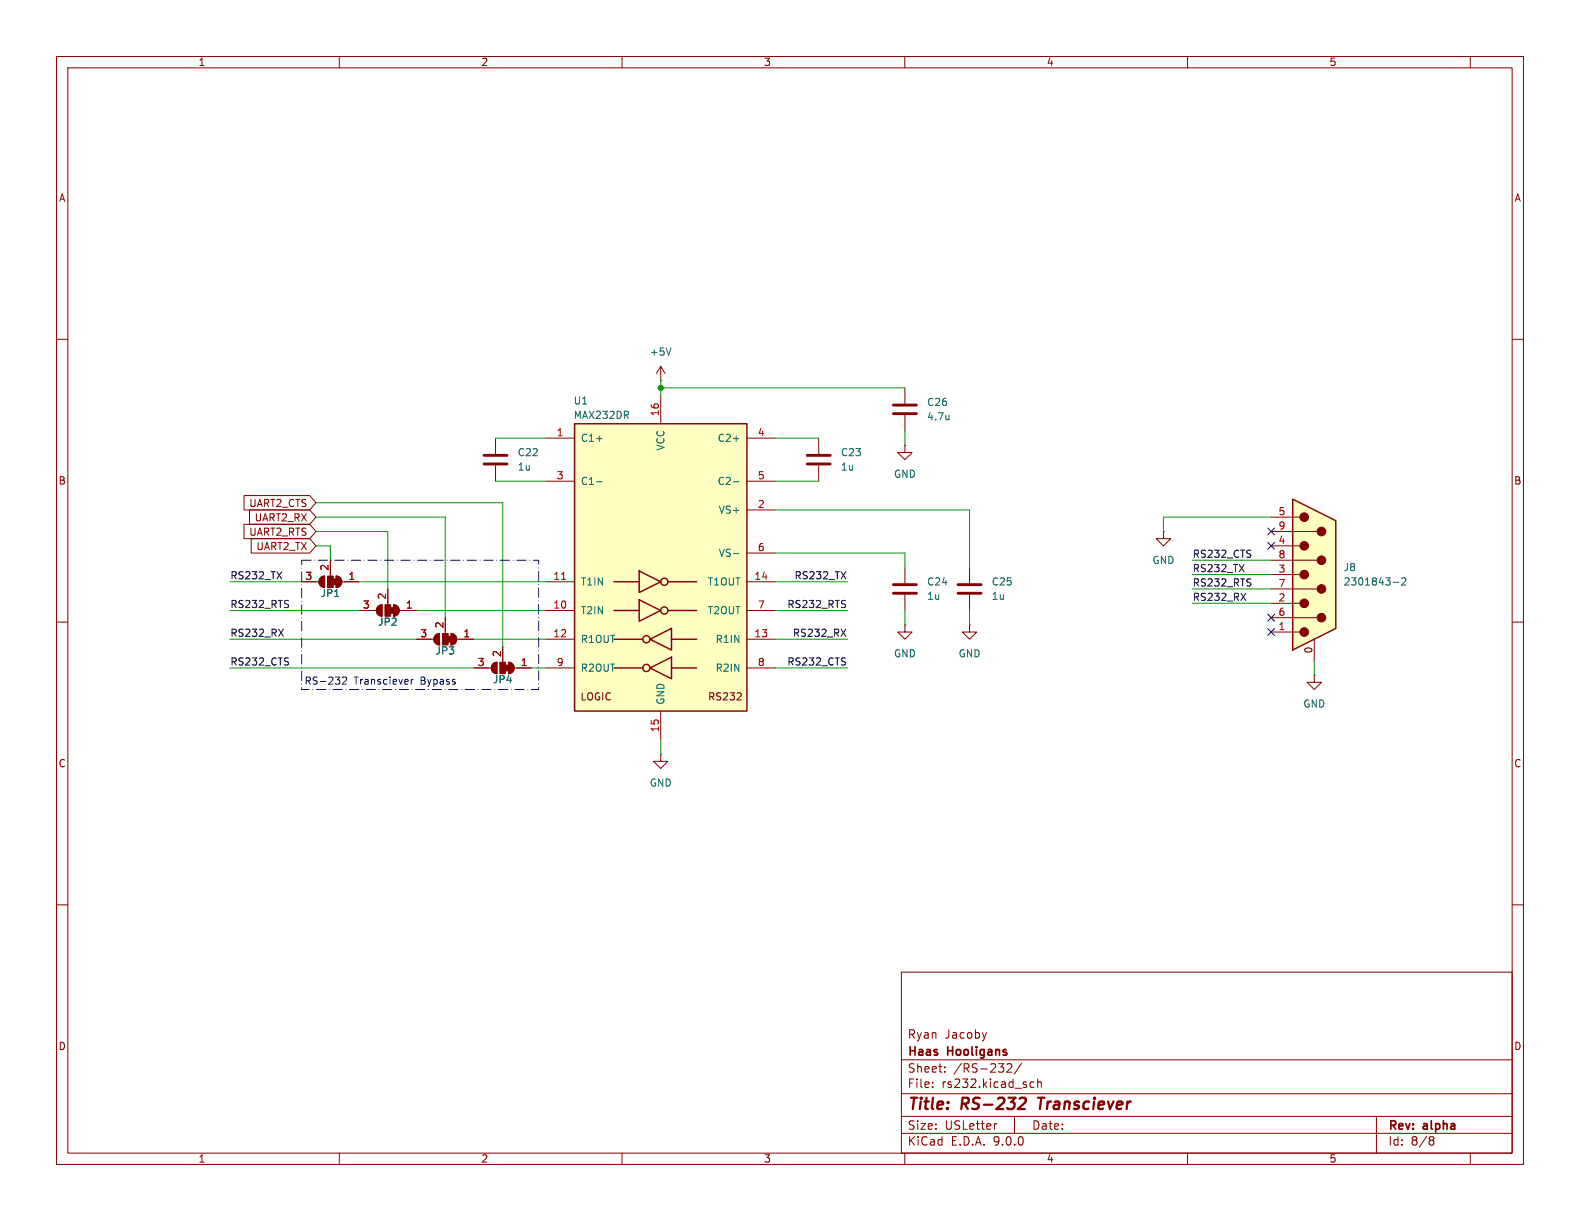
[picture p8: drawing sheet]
<svg xmlns="http://www.w3.org/2000/svg" width="279mm" height="216mm" viewBox="0 0 279 216" stroke-linecap="round" stroke-linejoin="round" font-family="sans-serif">
<g fill="none" stroke="#840000" stroke-width=".18">
<path d="M10 10h259.4v195.9h-259.4zM12 12h255.4v191.9h-255.4zM60 10v2M110 10v2M160 10v2M210 10v2M260 10v2M10 60h2M267.4 60h2M10 110h2M267.4 110h2M116.8 133.4v1.2h1.3l-1.3 1.3-1.2-1.3h1.2"/>
<path d="M116.8 133.4h.1M10 160h2M159.4 171.9h108v32h-108zM267.4 160h2M159.4 197.4h108M159.4 193.4h108M159.4 187.4h108M164.9 192.1v.2M164.9 191.4v.1M167.1 189.4v.2M167.1 188.7v.1M174.4 182.6l-.3 1"/>
<path d="M176.3 198.7l-.3 .1M178.3 188.1l.5 .1 .1 .3-.9 1.1h.9M179.4 197.4v3M180.6 188l-1.2 1.9M182.1 192l.3 .3 .5-.1M182.9 191.4l-.5-.1-.3 .3M183.5 191.4l.2-.1 .4 .1v.9M183.5 190.8v1.5M243.4 197.4v6.5M60 203.9v2M110 203.9v2M159.4 200.4h108"/>
<path d="M160 203.9v2M210 203.9v2M253 201.6h.3M253.3 201.6l.2 .2 .1 .4-.2 .2-.4 .1M253.6 201.3l-.3 .3M260 203.9v2"/>
</g>
<path d="M180.4 194.2l.7-.1a.45 .45 0 0 1 .3 .6l-.1 .3-1.3 1.1h1.2M183.6 194.1h1.1M184.1 194.1l-.2 2" fill="none" stroke="#840000" stroke-width=".4"/>
<path d="M228.6 88.3l7.6 3.8v19l-7.6 3.8z" fill="#ffffc2"/>
<g fill="none" stroke="#840000" stroke-width=".18">
<path d="M87.6 77.5v2.8M116.8 67.3h.1M116.8 64.8l-.7 1.2M116.8 64.8l.8 1.2M116.8 64.8v2.5M144.8 77.5v2.8M160 78.7v1.3h1.3l-1.3 1.3-1.3-1.3h1.3M160 78.7h.1M160 68.6v2.8M160 73.4v2.8M58.4 99.1v2.8M87.6 82.3v2.8"/>
<path d="M144.8 82.3v2.8M205.7 94v1.3h1.3l-1.3 1.2-1.2-1.2h1.2M205.7 94h.1M224.8 91.4h5.1M224.8 94h8.1M224.8 96.5h5.1M224.8 99.1h8.1M53.3 102.9h3.1M56.7 102.2l.7-.3v2a1.02 1.02 0 0 1-.9-.6 1.02 1.02 0 0 1 .2-1.1zM59.4 101.9a1.02 1.02 0 0 1 1 1 1.02 1.02 0 0 1-1 1zM60.5 102.9h3M63.5 108h3"/>
<path d="M66.8 107.2l.8-.3v2.1a1.02 1.02 0 0 1-1-.7 1.02 1.02 0 0 1 .2-1.1zM68.6 104.1v2.8M69.6 106.9a1.02 1.02 0 0 1 1 1.1 1.02 1.02 0 0 1-1 1zM70.6 108h3.1M73.7 113h3M77 112.3l.7-.3v2a1.02 1.02 0 0 1-.9-.6 1.02 1.02 0 0 1 .2-1.1zM78.7 109.2v2.8M79.8 112a1.02 1.02 0 0 1 1 1 1.02 1.02 0 0 1-1 1zM80.8 113h3M83.8 118.1h3.1M87.2 117.4l.7-.3v2a1.02 1.02 0 0 1-.9-.6 1.02 1.02 0 0 1 .2-1.1zM88.9 114.3v2.8"/>
<path d="M89.9 117.1a1.02 1.02 0 0 1 1 1 1.02 1.02 0 0 1-1 1zM90.9 118.1h3.1M160 100.3v2.8M160 105.2v2.8M224.8 101.6h5.1M224.8 104.1h8.1M224.8 106.7h5.1M224.8 109.2h8.1M224.8 111.8h5.1M232.4 113v3.8"/>
</g>
<path d="M228.6 88.3l7.6 3.8v19l-7.6 3.8z" fill="none" stroke="#840000" stroke-width=".25"/>
<g fill="#840000" stroke="#840000" stroke-width=".18">
<path d="M69.1 107.4h.5v1.1h-.5z"/>
<path d="M69.6 106.9a1.02 1.02 0 0 1 1 1.1 1.02 1.02 0 0 1-1 1z"/>
<path d="M68.1 106.9h1v2.1h-1z"/>
<path d="M66.8 107.2l.8-.3v2.1a1.02 1.02 0 0 1-1-.7 1.02 1.02 0 0 1 .2-1.1z"/>
<path d="M58.9 102.4h.5v1h-.5z"/>
<path d="M59.4 101.9a1.02 1.02 0 0 1 1 1 1.02 1.02 0 0 1-1 1z"/>
<path d="M57.9 101.9h1v2h-1z"/>
<path d="M56.7 102.2l.7-.3v2a1.02 1.02 0 0 1-.9-.6 1.02 1.02 0 0 1 .2-1.1z"/>
<path d="M79.2 112.5h.6v1h-.6z"/>
<path d="M79.8 112a1.02 1.02 0 0 1 1 1 1.02 1.02 0 0 1-1 1z"/>
<path d="M78.2 112h1v2h-1z"/>
<path d="M77 112.3l.7-.3v2a1.02 1.02 0 0 1-.9-.6 1.02 1.02 0 0 1 .2-1.1z"/>
<path d="M89.4 117.6h.5v1h-.5z"/>
<path d="M89.9 117.1a1.02 1.02 0 0 1 1 1 1.02 1.02 0 0 1-1 1z"/>
<path d="M88.4 117.1h1v2h-1z"/>
<path d="M87.2 117.4l.7-.3v2a1.02 1.02 0 0 1-.9-.6 1.02 1.02 0 0 1 .2-1.1z"/>
<circle cx="230.6" cy="91.4" r=".76"/>
<circle cx="230.6" cy="96.5" r=".76"/>
<circle cx="230.6" cy="101.6" r=".76"/>
<circle cx="230.6" cy="106.7" r=".76"/>
<circle cx="230.6" cy="111.8" r=".76"/>
<circle cx="233.7" cy="94" r=".76"/>
<circle cx="233.7" cy="99.1" r=".76"/>
<circle cx="233.7" cy="104.1" r=".76"/>
<circle cx="233.7" cy="109.2" r=".76"/>
</g>
<path d="M118.7 61.5l-.5 1.3M167.8 73.4v.8M167.8 74.1v.1M246.4 103h.9M247.9 102.3l.5-.1 .2 .3-.8 .9h.8" fill="none" stroke="#006464" stroke-width=".18"/>
<path d="M158 71.6h4.1M158 73.2h4.1M85.6 80.5h4.1M85.6 82h4.1M142.7 80.5h4.1M142.7 82h4.1M158 103.4h4.1M158 104.9h4.1" fill="none" stroke="#840000" stroke-width=".51"/>
<path d="M101.6 74.9h30.5v50.8h-30.5z" fill="#ffffc2"/>
<g fill="none" stroke="#840000" stroke-width=".25">
<path d="M101.6 74.9h30.5v50.8h-30.5zM108.6 102.9h4.4M108.6 108h4.4M108.6 113h5.1M108.6 118.1h5.1M113 101l3.8 1.9-3.8 1.9zM113 106l3.8 2-3.8 1.9zM114.9 113l3.8-1.9v3.8zM114.9 118.1l3.8-1.9v3.8zM118.1 102.9h5.1M118.1 108h5.1M118.7 113h4.5"/>
<path d="M118.7 118.1h4.5"/>
<circle cx="114.3" cy="113" r=".63"/>
<circle cx="114.3" cy="118.1" r=".63"/>
<circle cx="117.5" cy="107.9" r=".63"/>
<circle cx="117.5" cy="102.9" r=".63"/>
</g>
<g fill="none" stroke="#840000" stroke-width=".18">
<path d="M96.5 77.5h5.1M116.8 69.9v5M132.1 77.5h5.1M43.2 92.7h11.6l1.1 1.3-1.1 1.3h-11.6zM43.2 87.6h11.6l1.1 1.3-1.1 1.3h-11.6zM44.1 90.2h10.7l1.1 1.2-1.1 1.3h-10.7zM44.4 95.2h10.4l1.1 1.3-1.1 1.3h-10.4zM58.4 99.1v2.5M96.5 85.1h5.1M132.1 85.1h5.1M132.1 90.2h5.1M132.1 97.8h5.1"/>
<path d="M53.3 102.9h2.6M61 102.9h2.5M63.5 108h2.5M68.6 104.1v2.6M71.1 108h2.6M73.7 113h2.5M78.7 109.2v2.6M81.3 113h2.5M83.8 118.1h2.6M88.9 114.3v2.5M91.4 118.1h2.6M96.5 102.9h5.1"/>
<path d="M96.5 108h5.1M96.5 113h5.1M96.5 118.1h5.1M132.1 102.9h5.1M132.1 108h5.1M132.1 113h5.1M132.1 118.1h5.1M160 110.5v1.3h1.3l-1.3 1.2-1.3-1.2h1.3M160 110.5h.1M171.4 110.5v1.3h1.3l-1.3 1.2-1.2-1.2h1.2M171.4 110.5h.1M171.4 100.3v2.8"/>
<path d="M171.4 105.2v2.8M232.4 119.4v1.3h1.3l-1.3 1.2-1.3-1.2h1.3M232.4 119.4h.1M116.8 125.7v5.1M130.3 123.8h.8M131 122.6v.4"/>
</g>
<path d="M105.5 77.6h1M129.7 77.6h1M105.5 85.2h1M129.7 85.2h1M129.7 97.9h1" fill="none" stroke="#006464" stroke-width=".18"/>
<path d="M99.3 102.5h.7" fill="none" stroke="#a90000" stroke-width=".18"/>
<path d="M169.4 103.4h4.1M169.4 104.9h4.1" fill="none" stroke="#840000" stroke-width=".51"/>
<path d="M49.3 111.2l.8 1.3M50.1 111.2l-.8 1.3M148.7 111.2l.9 1.3M149.6 111.2l-.9 1.3M219.4 104.9l.9 1.3M220.3 104.9l-.9 1.3" fill="none" stroke="#0f0f0f" stroke-width=".18"/>
<g fill="none" stroke="#009600" stroke-width=".18">
<path d="M87.6 77.5h8.9M116.8 68.6h43.2M116.8 67.3v2.6M137.2 77.5h7.6M160 76.2v2.5M55.9 94h12.7v10.1M55.9 96.5h2.5v2.6M55.9 88.9h33v25.4M55.9 91.4h22.8v17.8M87.6 85.1h8.9M137.2 90.2h34.2v10.1M137.2 97.8h22.8v2.5"/>
<path d="M137.2 85.1h7.6M210.8 99.1h14M224.8 91.4h-19.1v2.6M40.6 108h22.9M40.6 118.1h43.2M40.6 102.9h12.7M40.6 113h33.1M63.5 102.9h33M73.7 108h22.8M83.8 113h12.7M94 118.1h2.5M137.2 108h12.7"/>
<path d="M137.2 118.1h12.7M137.2 102.9h12.7M137.2 113h12.7M160 108v2.5M171.4 108v2.5M210.8 106.7h14M210.8 104.1h14M210.8 101.6h14M232.4 116.8v2.6M116.8 130.8v2.6"/>
</g>
<path d="M224.2 95.9l1.2 1.2M224.2 93.4l1.2 1.2M225.4 95.9l-1.2 1.2M225.4 93.4l-1.2 1.2M224.2 111.2l1.2 1.2M224.2 108.6l1.2 1.2M225.4 111.2l-1.2 1.2M225.4 108.6l-1.2 1.2" fill="none" stroke="#000084" stroke-width=".18"/>
<path d="M60.6 119.8l.5-.1 .2 .4-.8 .9h.8M72.7 120.1v.9M73.1 120.1l-.4 .3" fill="none" stroke="#0000c2" stroke-width=".18"/>
<path d="M53.3 99.1h41.9v22.8h-41.9z" fill="none" stroke="#0000c2" stroke-width=".18" stroke-dasharray="1.7 .6 0 .6"/>
<circle cx="116.8" cy="68.6" r=".46" fill="#009600" stroke="#009600" stroke-width=".18"/>
<g font-size="2.8" fill="#840000">
<text x="160.4" y="196.8">Title:</text>
<text x="170.1" y="196.8">RS-232</text>
<text x="184.5" y="196.8">Transciever</text>
</g>
<g font-size="2.1" fill="#840000">
<text x="160.4" y="183.9">Ryan</text>
<text x="167.1" y="183.9">Jacoby</text>
<text x="160.4" y="189.9">Sheet:</text>
<text x="160.4" y="187.1">Haas</text>
<text x="167.6" y="187.1">Hooligans</text>
<text x="168.6" y="189.9">/RS-232/</text>
<text x="160.4" y="192.6">File:</text>
<text x="166.5" y="192.6">rs232.kicad_sch</text>
<text x="160.4" y="202.8">KiCad</text>
<text x="160.4" y="200">Size:</text>
<text x="167.1" y="200">USLetter</text>
<text x="168.1" y="202.8">E.D.A.</text>
<text x="175.7" y="202.8">9.0.0</text>
<text x="182.4" y="200">Date:</text>
<text x="245.4" y="200.2">Rev:</text>
<text x="245.4" y="202.8">Id:</text>
<text x="249.5" y="202.8">8/8</text>
<text x="251.8" y="200.2">alpha</text>
</g>
<g font-size="1.8" fill="#840000">
<text x="35" y="11.9">1</text>
<text x="85" y="11.9">2</text>
<text x="135" y="11.9">3</text>
<text x="185" y="11.9">4</text>
<text x="235" y="11.9">5</text>
<text x="10.3" y="35.9">A</text>
<text x="267.7" y="35.9">A</text>
<text x="10.3" y="85.9">B</text>
<text x="44" y="89.9">UART2_CTS</text>
<text x="267.7" y="85.9">B</text>
<text x="44" y="94.9">UART2_RTS</text>
<text x="44.9" y="92.4">UART2_RX</text>
<text x="45.2" y="97.5">UART2_TX</text>
<text x="102.6" y="124.1">LOGIC</text>
<text x="125.1" y="124.1">RS232</text>
<text x="10.3" y="135.9">C</text>
<text x="267.7" y="135.9">C</text>
<text x="10.3" y="185.9">D</text>
<text x="267.7" y="185.9">D</text>
<text x="35" y="205.8">1</text>
<text x="85" y="205.8">2</text>
<text x="135" y="205.8">3</text>
<text x="185" y="205.8">4</text>
<text x="235" y="205.8">5</text>
</g>
<g font-size="1.8" fill="#006464">
<text x="114.8" y="63.1">+5V</text>
<text x="101.4" y="71.7">U1</text>
<text x="163.8" y="72">C26</text>
<text x="101.4" y="74.3">MAX232DR</text>
<text x="163.8" y="74.5">4.7u</text>
<text x="91.4" y="83.4">1u</text>
<text x="91.4" y="80.9">C22</text>
<text x="102.6" y="78.3">C1+</text>
<text x="117.7" y="79.8" transform="rotate(-90 117.7 79.8)">VCC</text>
<text x="126.8" y="78.3">C2+</text>
<text x="148.6" y="83.4">1u</text>
<text x="148.6" y="80.9">C23</text>
<text x="102.6" y="86">C1-</text>
<text x="126.8" y="86">C2-</text>
<text x="158" y="84.7">GND</text>
<text x="127" y="91">VS+</text>
<text x="127" y="98.7">VS-</text>
<text x="203.7" y="99.9">GND</text>
<text x="237.5" y="101.2">J8</text>
<text x="56.6" y="105.8">JP1</text>
<text x="102.6" y="103.7">T1IN</text>
<text x="125.1" y="103.7">T1OUT</text>
<text x="163.8" y="106.3">1u</text>
<text x="163.8" y="103.7">C24</text>
<text x="175.3" y="106.3">1u</text>
<text x="175.3" y="103.7">C25</text>
<text x="237.5" y="103.7">2301843-2</text>
<text x="66.8" y="110.8">JP2</text>
<text x="102.6" y="108.8">T2IN</text>
<text x="102.6" y="113.9">R1OUT</text>
<text x="125.1" y="108.8">T2OUT</text>
<text x="126.4" y="113.9">R1IN</text>
<text x="76.9" y="115.9">JP3</text>
<text x="102.6" y="119">R2OUT</text>
<text x="126.4" y="119">R2IN</text>
<text x="158" y="116.4">GND</text>
<text x="169.4" y="116.4">GND</text>
<text x="87.1" y="121">JP4</text>
<text x="117.7" y="124.7" transform="rotate(-90 117.7 124.7)">GND</text>
<text x="230.4" y="125.3">GND</text>
<text x="114.8" y="139.3">GND</text>
</g>
<g font-size="1.8" fill="#a90000">
<text x="98.4" y="77.2">1</text>
<text x="116.6" y="73.7" transform="rotate(-90 116.6 73.7)">16</text>
<text x="133.9" y="77.2">4</text>
<text x="98.4" y="84.8">3</text>
<text x="133.9" y="84.8">5</text>
<text x="133.9" y="89.9">2</text>
<text x="226" y="91.2">5</text>
<text x="226" y="93.7">9</text>
<text x="58.2" y="101" transform="rotate(-90 58.2 101)">2</text>
<text x="133.9" y="97.5">6</text>
<text x="226" y="96.3">4</text>
<text x="226" y="98.8">8</text>
<text x="226" y="101.3">3</text>
<text x="53.9" y="102.6">3</text>
<text x="61.5" y="102.6">1</text>
<text x="64.1" y="107.7">3</text>
<text x="68.3" y="106.1" transform="rotate(-90 68.3 106.1)">2</text>
<text x="71.7" y="107.7">1</text>
<text x="97.7" y="102.6">11</text>
<text x="97.7" y="107.7">10</text>
<text x="133.3" y="102.6">14</text>
<text x="133.9" y="107.7">7</text>
<text x="226" y="103.9">7</text>
<text x="226" y="106.4">2</text>
<text x="74.2" y="112.8">3</text>
<text x="78.5" y="111.2" transform="rotate(-90 78.5 111.2)">2</text>
<text x="81.8" y="112.8">1</text>
<text x="97.7" y="112.8">12</text>
<text x="133.3" y="112.8">13</text>
<text x="226" y="109">6</text>
<text x="226" y="111.5">1</text>
<text x="84.4" y="117.9">3</text>
<text x="88.6" y="116.3" transform="rotate(-90 88.6 116.3)">2</text>
<text x="92" y="117.9">1</text>
<text x="98.4" y="117.9">9</text>
<text x="133.9" y="117.9">8</text>
<text x="232.2" y="115.6" transform="rotate(-90 232.2 115.6)">0</text>
<text x="116.6" y="129.6" transform="rotate(-90 116.6 129.6)">15</text>
</g>
<g font-size="1.8" fill="#0f0f0f">
<text x="210.8" y="101.3">RS232_TX</text>
<text x="210.8" y="98.7">RS232_CTS</text>
<text x="40.6" y="102.5">RS232_TX</text>
<text x="40.6" y="107.6">RS232_RTS</text>
<text x="139.1" y="107.6">RS232_RTS</text>
<text x="140.4" y="102.5">RS232_TX</text>
<text x="210.8" y="103.8">RS232_RTS</text>
<text x="210.8" y="106.3">RS232_RX</text>
<text x="40.6" y="112.7">RS232_RX</text>
<text x="140.1" y="112.7">RS232_RX</text>
<text x="40.6" y="117.8">RS232_CTS</text>
<text x="139.1" y="117.8">RS232_CTS</text>
</g>
<g font-size="1.8" fill="#0000c2">
<text x="53.8" y="121.3">RS-232</text>
<text x="62.6" y="121.3">Transciever</text>
<text x="74.5" y="121.3">Bypass</text>
</g>
</svg>
